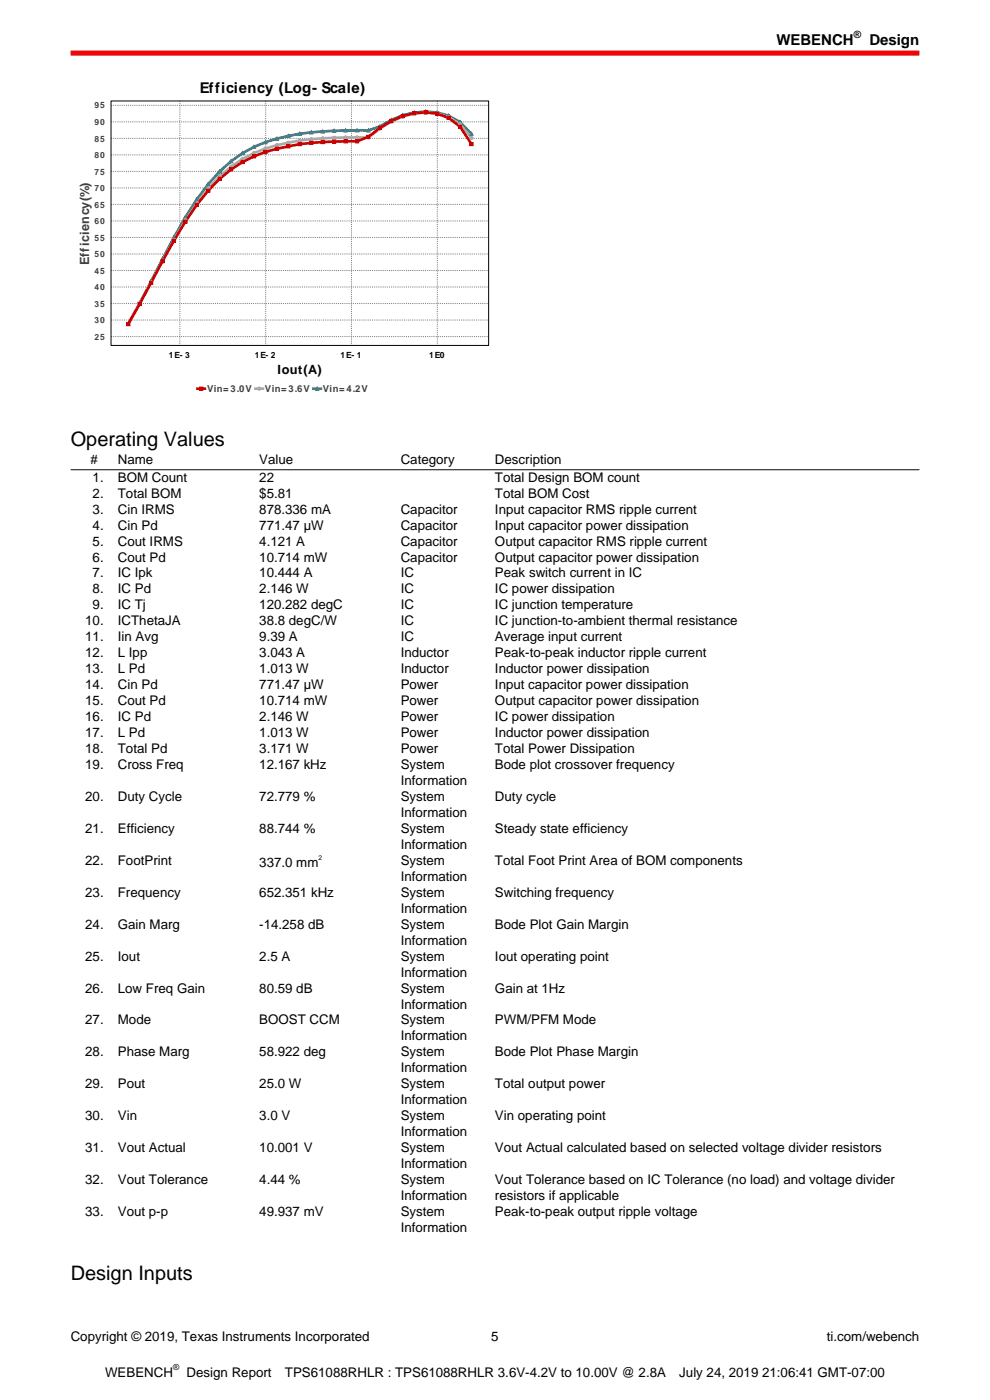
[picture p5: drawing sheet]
<svg xmlns="http://www.w3.org/2000/svg" width="210mm" height="297mm" viewBox="0 0 210 297" stroke-linecap="round" stroke-linejoin="round" font-family="sans-serif">
<path d="M15 11.3h180" fill="none" stroke="#f00" stroke-width="1.1" stroke-linecap="butt"/>
<g fill="#fff">
<path d="M15 16.6h90v67.5h-90z"/>
<path d="M41.5 80.9h37v3.1h-37z"/>
</g>
<path d="M41.9 82.5h1.6" fill="none" stroke="#c00" stroke-width=".56"/>
<path d="M42.3 82.1h.7v.7h-.7z" fill="#c00"/>
<path d="M42.3 82.1h.7v.7h-.7z" fill="none" stroke="#c00" stroke-width=".21"/>
<path d="M54.2 82.5h1.6" fill="none" stroke="#aaa" stroke-width=".56"/>
<circle cx="55" cy="82.5" r=".34" fill="#aaa"/>
<circle cx="55" cy="82.5" r=".34" fill="none" stroke="#aaa" stroke-width=".21"/>
<path d="M66.5 82.5h1.6" fill="none" stroke="#189" stroke-width=".56"/>
<path d="M67.3 82.1l.3 .7h-.7z" fill="#189"/>
<path d="M67.3 82.1l.3 .7h-.7z" fill="none" stroke="#189" stroke-width=".21"/>
<path d="M23.5 21.4h80.1v51.9h-80.1z" fill="#fff"/>
<g fill="none" stroke="#808080" stroke-width=".21" stroke-dasharray=".2 .2" stroke-linecap="butt">
<path d="M23.5 39.9h80.1M23.5 36.4h80.1M23.5 32.9h80.1M23.5 29.4h80.1M23.5 25.9h80.1M23.5 22.3h80.1M38.2 21.4v51.9M56.4 21.4v51.9M74.6 21.4v51.9M92.8 21.4v51.9M23.5 57.4h80.1M23.5 53.9h80.1"/>
<path d="M23.5 50.4h80.1M23.5 46.9h80.1M23.5 43.4h80.1M23.5 71.4h80.1M23.5 67.9h80.1M23.5 64.4h80.1M23.5 60.9h80.1"/>
</g>
<path d="M100 28.4a11.8 11.8 0 0 0-12.1-4.5l-2.5 .5-2.4 1-2.4 1.4-2.4 .9a73.3 73.3 0 0 0-19.5 1.7 26.7 26.7 0 0 0-14.5 9.7 90.8 90.8 0 0 0-9.7 15.9l-7.3 13.7" fill="none" stroke="#189" stroke-width=".56"/>
<path d="M100 29.3l-2.4-3a12.1 12.1 0 0 0-12.2-1.6l-2.4 1.1-2.4 1.5-2.4 1.9a75.1 75.1 0 0 0-19.5 1.6 26.7 26.7 0 0 0-14.5 9.2 83.9 83.9 0 0 0-9.7 15.3l-7.3 13.5" fill="none" stroke="#aaa" stroke-width=".56"/>
<path d="M100 30.6l-2.4-3.7a10.6 10.6 0 0 0-9.7-2.9 20.1 20.1 0 0 0-9.7 5l-2.5 1a61.3 61.3 0 0 0-19.4 2.2 28.2 28.2 0 0 0-14.5 11.3 134.4 134.4 0 0 0-9.8 16.5l-4.8 8.8" fill="none" stroke="#c00" stroke-width=".56"/>
<path d="M27.2 68.4l.3 .7h-.6z" fill="#189"/>
<path d="M27.2 68.4l.3 .7h-.6z" fill="none" stroke="#189" stroke-width=".21"/>
<path d="M29.6 64l.4 .7h-.7z" fill="#189"/>
<path d="M29.6 64l.4 .7h-.7z" fill="none" stroke="#189" stroke-width=".21"/>
<path d="M32 59.4l.4 .6h-.7z" fill="#189"/>
<path d="M32 59.4l.4 .6h-.7z" fill="none" stroke="#189" stroke-width=".21"/>
<path d="M34.5 54.6l.3 .7h-.7z" fill="#189"/>
<path d="M34.5 54.6l.3 .7h-.7z" fill="none" stroke="#189" stroke-width=".21"/>
<path d="M36.9 50l.3 .7h-.6z" fill="#189"/>
<path d="M36.9 50l.3 .7h-.6z" fill="none" stroke="#189" stroke-width=".21"/>
<path d="M39.3 45.8l.4 .6h-.7z" fill="#189"/>
<path d="M39.3 45.8l.4 .6h-.7z" fill="none" stroke="#189" stroke-width=".21"/>
<path d="M41.8 42l.3 .6h-.7z" fill="#189"/>
<path d="M41.8 42l.3 .6h-.7z" fill="none" stroke="#189" stroke-width=".21"/>
<path d="M44.2 38.7l.3 .7h-.7z" fill="#189"/>
<path d="M44.2 38.7l.3 .7h-.7z" fill="none" stroke="#189" stroke-width=".21"/>
<path d="M46.6 36l.3 .7h-.6z" fill="#189"/>
<path d="M46.6 36l.3 .7h-.6z" fill="none" stroke="#189" stroke-width=".21"/>
<path d="M49 33.9l.4 .6h-.7z" fill="#189"/>
<path d="M49 33.9l.4 .6h-.7z" fill="none" stroke="#189" stroke-width=".21"/>
<path d="M51.5 32.2l.3 .6h-.7z" fill="#189"/>
<path d="M51.5 32.2l.3 .6h-.7z" fill="none" stroke="#189" stroke-width=".21"/>
<path d="M53.9 30.8l.3 .7h-.6z" fill="#189"/>
<path d="M53.9 30.8l.3 .7h-.6z" fill="none" stroke="#189" stroke-width=".21"/>
<path d="M56.3 29.8l.4 .7h-.7z" fill="#189"/>
<path d="M56.3 29.8l.4 .7h-.7z" fill="none" stroke="#189" stroke-width=".21"/>
<path d="M58.7 29.1l.4 .6h-.7z" fill="#189"/>
<path d="M58.7 29.1l.4 .6h-.7z" fill="none" stroke="#189" stroke-width=".21"/>
<path d="M61.2 28.5l.3 .7h-.7z" fill="#189"/>
<path d="M61.2 28.5l.3 .7h-.7z" fill="none" stroke="#189" stroke-width=".21"/>
<path d="M63.6 28l.3 .7h-.6z" fill="#189"/>
<path d="M63.6 28l.3 .7h-.6z" fill="none" stroke="#189" stroke-width=".21"/>
<path d="M66 27.7l.4 .7h-.7z" fill="#189"/>
<path d="M66 27.7l.4 .7h-.7z" fill="none" stroke="#189" stroke-width=".21"/>
<path d="M68.5 27.5l.3 .7h-.7z" fill="#189"/>
<path d="M68.5 27.5l.3 .7h-.7z" fill="none" stroke="#189" stroke-width=".21"/>
<path d="M70.9 27.4l.3 .7h-.7z" fill="#189"/>
<path d="M70.9 27.4l.3 .7h-.7z" fill="none" stroke="#189" stroke-width=".21"/>
<path d="M73.3 27.3l.3 .7h-.6z" fill="#189"/>
<path d="M73.3 27.3l.3 .7h-.6z" fill="none" stroke="#189" stroke-width=".21"/>
<path d="M75.7 27.3l.4 .7h-.7z" fill="#189"/>
<path d="M75.7 27.3l.4 .7h-.7z" fill="none" stroke="#189" stroke-width=".21"/>
<path d="M78.2 27.3l.3 .7h-.7z" fill="#189"/>
<path d="M78.2 27.3l.3 .7h-.7z" fill="none" stroke="#189" stroke-width=".21"/>
<path d="M80.6 26.5l.3 .7h-.6z" fill="#189"/>
<path d="M80.6 26.5l.3 .7h-.6z" fill="none" stroke="#189" stroke-width=".21"/>
<path d="M83 25.1l.4 .7h-.7z" fill="#189"/>
<path d="M83 25.1l.4 .7h-.7z" fill="none" stroke="#189" stroke-width=".21"/>
<path d="M85.4 24.1l.4 .7h-.7z" fill="#189"/>
<path d="M85.4 24.1l.4 .7h-.7z" fill="none" stroke="#189" stroke-width=".21"/>
<path d="M87.9 23.5l.3 .7h-.7z" fill="#189"/>
<path d="M87.9 23.5l.3 .7h-.7z" fill="none" stroke="#189" stroke-width=".21"/>
<path d="M90.3 23.3l.3 .7h-.6z" fill="#189"/>
<path d="M90.3 23.3l.3 .7h-.6z" fill="none" stroke="#189" stroke-width=".21"/>
<path d="M92.7 23.5l.4 .7h-.7z" fill="#189"/>
<path d="M92.7 23.5l.4 .7h-.7z" fill="none" stroke="#189" stroke-width=".21"/>
<path d="M95.2 24.2l.3 .7h-.7z" fill="#189"/>
<path d="M95.2 24.2l.3 .7h-.7z" fill="none" stroke="#189" stroke-width=".21"/>
<path d="M97.6 25.6l.3 .6h-.7z" fill="#189"/>
<path d="M97.6 25.6l.3 .6h-.7z" fill="none" stroke="#189" stroke-width=".21"/>
<path d="M100 28.1l.3 .6h-.6z" fill="#189"/>
<path d="M100 28.1l.3 .6h-.6z" fill="none" stroke="#189" stroke-width=".21"/>
<circle cx="27.2" cy="68.8" r=".34" fill="#aaa"/>
<circle cx="27.2" cy="68.8" r=".34" fill="none" stroke="#aaa" stroke-width=".21"/>
<circle cx="29.6" cy="64.5" r=".34" fill="#aaa"/>
<circle cx="29.6" cy="64.5" r=".34" fill="none" stroke="#aaa" stroke-width=".21"/>
<circle cx="32" cy="59.9" r=".34" fill="#aaa"/>
<circle cx="32" cy="59.9" r=".34" fill="none" stroke="#aaa" stroke-width=".21"/>
<circle cx="34.5" cy="55.3" r=".34" fill="#aaa"/>
<circle cx="34.5" cy="55.3" r=".34" fill="none" stroke="#aaa" stroke-width=".21"/>
<circle cx="36.9" cy="50.8" r=".34" fill="#aaa"/>
<circle cx="36.9" cy="50.8" r=".34" fill="none" stroke="#aaa" stroke-width=".21"/>
<circle cx="39.3" cy="46.7" r=".34" fill="#aaa"/>
<circle cx="39.3" cy="46.7" r=".34" fill="none" stroke="#aaa" stroke-width=".21"/>
<circle cx="41.8" cy="43.1" r=".34" fill="#aaa"/>
<circle cx="41.8" cy="43.1" r=".34" fill="none" stroke="#aaa" stroke-width=".21"/>
<circle cx="44.2" cy="40" r=".34" fill="#aaa"/>
<circle cx="44.2" cy="40" r=".34" fill="none" stroke="#aaa" stroke-width=".21"/>
<circle cx="46.6" cy="37.4" r=".34" fill="#aaa"/>
<circle cx="46.6" cy="37.4" r=".34" fill="none" stroke="#aaa" stroke-width=".21"/>
<circle cx="49" cy="35.3" r=".34" fill="#aaa"/>
<circle cx="49" cy="35.3" r=".34" fill="none" stroke="#aaa" stroke-width=".21"/>
<circle cx="51.5" cy="33.7" r=".34" fill="#aaa"/>
<circle cx="51.5" cy="33.7" r=".34" fill="none" stroke="#aaa" stroke-width=".21"/>
<circle cx="53.9" cy="32.5" r=".34" fill="#aaa"/>
<circle cx="53.9" cy="32.5" r=".34" fill="none" stroke="#aaa" stroke-width=".21"/>
<circle cx="56.3" cy="31.5" r=".34" fill="#aaa"/>
<circle cx="56.3" cy="31.5" r=".34" fill="none" stroke="#aaa" stroke-width=".21"/>
<circle cx="58.7" cy="30.8" r=".34" fill="#aaa"/>
<circle cx="58.7" cy="30.8" r=".34" fill="none" stroke="#aaa" stroke-width=".21"/>
<circle cx="61.2" cy="30.3" r=".34" fill="#aaa"/>
<circle cx="61.2" cy="30.3" r=".34" fill="none" stroke="#aaa" stroke-width=".21"/>
<circle cx="63.6" cy="29.8" r=".34" fill="#aaa"/>
<circle cx="63.6" cy="29.8" r=".34" fill="none" stroke="#aaa" stroke-width=".21"/>
<circle cx="66" cy="29.5" r=".34" fill="#aaa"/>
<circle cx="66" cy="29.5" r=".34" fill="none" stroke="#aaa" stroke-width=".21"/>
<circle cx="68.5" cy="29.3" r=".34" fill="#aaa"/>
<circle cx="68.5" cy="29.3" r=".34" fill="none" stroke="#aaa" stroke-width=".21"/>
<circle cx="70.9" cy="29.2" r=".34" fill="#aaa"/>
<circle cx="70.9" cy="29.2" r=".34" fill="none" stroke="#aaa" stroke-width=".21"/>
<circle cx="73.3" cy="29.2" r=".34" fill="#aaa"/>
<circle cx="73.3" cy="29.2" r=".34" fill="none" stroke="#aaa" stroke-width=".21"/>
<circle cx="75.7" cy="29.2" r=".34" fill="#aaa"/>
<circle cx="75.7" cy="29.2" r=".34" fill="none" stroke="#aaa" stroke-width=".21"/>
<circle cx="78.2" cy="29.2" r=".34" fill="#aaa"/>
<circle cx="78.2" cy="29.2" r=".34" fill="none" stroke="#aaa" stroke-width=".21"/>
<circle cx="80.6" cy="27.3" r=".34" fill="#aaa"/>
<circle cx="80.6" cy="27.3" r=".34" fill="none" stroke="#aaa" stroke-width=".21"/>
<circle cx="83" cy="25.8" r=".34" fill="#aaa"/>
<circle cx="83" cy="25.8" r=".34" fill="none" stroke="#aaa" stroke-width=".21"/>
<circle cx="85.4" cy="24.7" r=".34" fill="#aaa"/>
<circle cx="85.4" cy="24.7" r=".34" fill="none" stroke="#aaa" stroke-width=".21"/>
<circle cx="87.9" cy="24.1" r=".34" fill="#aaa"/>
<circle cx="87.9" cy="24.1" r=".34" fill="none" stroke="#aaa" stroke-width=".21"/>
<circle cx="90.3" cy="23.9" r=".34" fill="#aaa"/>
<circle cx="90.3" cy="23.9" r=".34" fill="none" stroke="#aaa" stroke-width=".21"/>
<circle cx="92.7" cy="24" r=".34" fill="#aaa"/>
<circle cx="92.7" cy="24" r=".34" fill="none" stroke="#aaa" stroke-width=".21"/>
<circle cx="95.2" cy="24.8" r=".34" fill="#aaa"/>
<circle cx="95.2" cy="24.8" r=".34" fill="none" stroke="#aaa" stroke-width=".21"/>
<circle cx="97.6" cy="26.3" r=".34" fill="#aaa"/>
<circle cx="97.6" cy="26.3" r=".34" fill="none" stroke="#aaa" stroke-width=".21"/>
<circle cx="100" cy="29.3" r=".34" fill="#aaa"/>
<circle cx="100" cy="29.3" r=".34" fill="none" stroke="#aaa" stroke-width=".21"/>
<path d="M26.9 68.4h.6v.7h-.6z" fill="#c00"/>
<path d="M26.9 68.4h.6v.7h-.6z" fill="none" stroke="#c00" stroke-width=".21"/>
<path d="M29.3 64.1h.7v.7h-.7z" fill="#c00"/>
<path d="M29.3 64.1h.7v.7h-.7z" fill="none" stroke="#c00" stroke-width=".21"/>
<path d="M31.7 59.6h.7v.7h-.7z" fill="#c00"/>
<path d="M31.7 59.6h.7v.7h-.7z" fill="none" stroke="#c00" stroke-width=".21"/>
<path d="M34.1 55.1h.7v.7h-.7z" fill="#c00"/>
<path d="M34.1 55.1h.7v.7h-.7z" fill="none" stroke="#c00" stroke-width=".21"/>
<path d="M36.6 50.7h.6v.7h-.6z" fill="#c00"/>
<path d="M36.6 50.7h.6v.7h-.6z" fill="none" stroke="#c00" stroke-width=".21"/>
<path d="M39 46.7h.7v.6h-.7z" fill="#c00"/>
<path d="M39 46.7h.7v.6h-.7z" fill="none" stroke="#c00" stroke-width=".21"/>
<path d="M41.4 43.1h.7v.7h-.7z" fill="#c00"/>
<path d="M41.4 43.1h.7v.7h-.7z" fill="none" stroke="#c00" stroke-width=".21"/>
<path d="M43.8 40.1h.7v.7h-.7z" fill="#c00"/>
<path d="M43.8 40.1h.7v.7h-.7z" fill="none" stroke="#c00" stroke-width=".21"/>
<path d="M46.3 37.6h.6v.7h-.6z" fill="#c00"/>
<path d="M46.3 37.6h.6v.7h-.6z" fill="none" stroke="#c00" stroke-width=".21"/>
<path d="M48.7 35.6h.7v.7h-.7z" fill="#c00"/>
<path d="M48.7 35.6h.7v.7h-.7z" fill="none" stroke="#c00" stroke-width=".21"/>
<path d="M51.1 34h.7v.7h-.7z" fill="#c00"/>
<path d="M51.1 34h.7v.7h-.7z" fill="none" stroke="#c00" stroke-width=".21"/>
<path d="M53.6 32.8h.6v.7h-.6z" fill="#c00"/>
<path d="M53.6 32.8h.6v.7h-.6z" fill="none" stroke="#c00" stroke-width=".21"/>
<path d="M56 31.9h.7v.7h-.7z" fill="#c00"/>
<path d="M56 31.9h.7v.7h-.7z" fill="none" stroke="#c00" stroke-width=".21"/>
<path d="M58.4 31.2h.7v.7h-.7z" fill="#c00"/>
<path d="M58.4 31.2h.7v.7h-.7z" fill="none" stroke="#c00" stroke-width=".21"/>
<path d="M60.8 30.7h.7v.7h-.7z" fill="#c00"/>
<path d="M60.8 30.7h.7v.7h-.7z" fill="none" stroke="#c00" stroke-width=".21"/>
<path d="M63.3 30.2h.6v.7h-.6z" fill="#c00"/>
<path d="M63.3 30.2h.6v.7h-.6z" fill="none" stroke="#c00" stroke-width=".21"/>
<path d="M65.7 30h.7v.7h-.7z" fill="#c00"/>
<path d="M65.7 30h.7v.7h-.7z" fill="none" stroke="#c00" stroke-width=".21"/>
<path d="M68.1 29.8h.7v.7h-.7z" fill="#c00"/>
<path d="M68.1 29.8h.7v.7h-.7z" fill="none" stroke="#c00" stroke-width=".21"/>
<path d="M70.5 29.7h.7v.7h-.7z" fill="#c00"/>
<path d="M70.5 29.7h.7v.7h-.7z" fill="none" stroke="#c00" stroke-width=".21"/>
<path d="M73 29.6h.6v.7h-.6z" fill="#c00"/>
<path d="M73 29.6h.6v.7h-.6z" fill="none" stroke="#c00" stroke-width=".21"/>
<path d="M75.4 29.6h.7v.7h-.7z" fill="#c00"/>
<path d="M75.4 29.6h.7v.7h-.7z" fill="none" stroke="#c00" stroke-width=".21"/>
<path d="M77.8 28.7h.7v.7h-.7z" fill="#c00"/>
<path d="M77.8 28.7h.7v.7h-.7z" fill="none" stroke="#c00" stroke-width=".21"/>
<path d="M80.3 26.8h.6v.7h-.6z" fill="#c00"/>
<path d="M80.3 26.8h.6v.7h-.6z" fill="none" stroke="#c00" stroke-width=".21"/>
<path d="M82.7 25.3h.7v.7h-.7z" fill="#c00"/>
<path d="M82.7 25.3h.7v.7h-.7z" fill="none" stroke="#c00" stroke-width=".21"/>
<path d="M85.1 24.3h.7v.7h-.7z" fill="#c00"/>
<path d="M85.1 24.3h.7v.7h-.7z" fill="none" stroke="#c00" stroke-width=".21"/>
<path d="M87.5 23.7h.7v.7h-.7z" fill="#c00"/>
<path d="M87.5 23.7h.7v.7h-.7z" fill="none" stroke="#c00" stroke-width=".21"/>
<path d="M90 23.5h.6v.7h-.6z" fill="#c00"/>
<path d="M90 23.5h.6v.7h-.6z" fill="none" stroke="#c00" stroke-width=".21"/>
<path d="M92.4 23.8h.7v.7h-.7z" fill="#c00"/>
<path d="M92.4 23.8h.7v.7h-.7z" fill="none" stroke="#c00" stroke-width=".21"/>
<path d="M94.8 24.7h.7v.6h-.7z" fill="#c00"/>
<path d="M94.8 24.7h.7v.6h-.7z" fill="none" stroke="#c00" stroke-width=".21"/>
<path d="M97.2 26.5h.7v.7h-.7z" fill="#c00"/>
<path d="M97.2 26.5h.7v.7h-.7z" fill="none" stroke="#c00" stroke-width=".21"/>
<path d="M99.7 30.2h.6v.7h-.6z" fill="#c00"/>
<path d="M99.7 30.2h.6v.7h-.6z" fill="none" stroke="#c00" stroke-width=".21"/>
<path d="M23.5 21.4h80.1v51.9h-80.1z" fill="none" stroke="#000" stroke-width=".21"/>
<path d="M15 99.6h180" fill="none" stroke="#444" stroke-width=".26"/>
<g font-size="4.2">
<text x="15" y="94.7">Operating Values</text>
<text x="15" y="271.5">Design Inputs</text>
</g>
<g font-size="3.2">
<text x="164.7" y="9.6">WEBENCH</text>
<text x="184.4" y="9.6">Design</text>
</g>
<text font-size="3.1" x="42.4" y="19.7">Efficiency (Log- Scale)</text>
<g font-size="2.8">
<text x="19.2" y="98.5">#</text>
<text x="25" y="98.5">Name</text>
<text x="55" y="98.5">Value</text>
<text x="85" y="98.5">Category</text>
<text x="105" y="98.5">Description</text>
<text x="19.6" y="102.2">1.</text>
<text x="19.6" y="105.6">2.</text>
<text x="25" y="102.2">BOM Count</text>
<text x="25" y="105.6">Total BOM</text>
<text x="55" y="102.2">22</text>
<text x="55" y="105.6">$5.81</text>
<text x="105" y="102.2">Total Design BOM count</text>
<text x="105" y="105.6">Total BOM Cost</text>
<text x="19.6" y="109">3.</text>
<text x="19.6" y="112.3">4.</text>
<text x="25" y="109">Cin IRMS</text>
<text x="25" y="112.3">Cin Pd</text>
<text x="55" y="109">878.336 mA</text>
<text x="55" y="112.3">771.47 µW</text>
<text x="85" y="109">Capacitor</text>
<text x="85" y="112.3">Capacitor</text>
<text x="105" y="109">Input capacitor RMS ripple current</text>
<text x="105" y="112.3">Input capacitor power dissipation</text>
<text x="19.6" y="115.7">5.</text>
<text x="19.6" y="119.1">6.</text>
<text x="25" y="115.7">Cout IRMS</text>
<text x="25" y="119.1">Cout Pd</text>
<text x="55" y="115.7">4.121 A</text>
<text x="55" y="119.1">10.714 mW</text>
<text x="85" y="115.7">Capacitor</text>
<text x="85" y="119.1">Capacitor</text>
<text x="105" y="115.7">Output capacitor RMS ripple current</text>
<text x="105" y="119.1">Output capacitor power dissipation</text>
<text x="19.6" y="122.5">7.</text>
<text x="19.6" y="125.9">8.</text>
<text x="25" y="122.5">IC Ipk</text>
<text x="25" y="125.9">IC Pd</text>
<text x="55" y="122.5">10.444 A</text>
<text x="55" y="125.9">2.146 W</text>
<text x="85" y="122.5">IC</text>
<text x="85" y="125.9">IC</text>
<text x="105" y="122.5">Peak switch current in IC</text>
<text x="105" y="125.9">IC power dissipation</text>
<text x="19.6" y="129.3">9.</text>
<text x="25" y="129.3">IC Tj</text>
<text x="55" y="129.3">120.282 degC</text>
<text x="85" y="129.3">IC</text>
<text x="105" y="129.3">IC junction temperature</text>
<text x="18.1" y="132.7">10.</text>
<text x="18.1" y="136.1">11.</text>
<text x="25" y="132.7">ICThetaJA</text>
<text x="25" y="136.1">Iin Avg</text>
<text x="55" y="132.7">38.8 degC/W</text>
<text x="55" y="136.1">9.39 A</text>
<text x="85" y="132.7">IC</text>
<text x="85" y="136.1">IC</text>
<text x="105" y="132.7">IC junction-to-ambient thermal resistance</text>
<text x="105" y="136.1">Average input current</text>
<text x="18.1" y="139.4">12.</text>
<text x="18.1" y="142.8">13.</text>
<text x="25" y="139.4">L Ipp</text>
<text x="25" y="142.8">L Pd</text>
<text x="55" y="139.4">3.043 A</text>
<text x="55" y="142.8">1.013 W</text>
<text x="85" y="139.4">Inductor</text>
<text x="85" y="142.8">Inductor</text>
<text x="105" y="139.4">Peak-to-peak inductor ripple current</text>
<text x="105" y="142.8">Inductor power dissipation</text>
<text x="18.1" y="146.2">14.</text>
<text x="18.1" y="149.6">15.</text>
<text x="25" y="146.2">Cin Pd</text>
<text x="25" y="149.6">Cout Pd</text>
<text x="55" y="146.2">771.47 µW</text>
<text x="55" y="149.6">10.714 mW</text>
<text x="85" y="146.2">Power</text>
<text x="85" y="149.6">Power</text>
<text x="105" y="146.2">Input capacitor power dissipation</text>
<text x="105" y="149.6">Output capacitor power dissipation</text>
<text x="18.1" y="153">16.</text>
<text x="25" y="153">IC Pd</text>
<text x="55" y="153">2.146 W</text>
<text x="85" y="153">Power</text>
<text x="105" y="153">IC power dissipation</text>
<text x="18.1" y="156.4">17.</text>
<text x="18.1" y="159.8">18.</text>
<text x="25" y="156.4">L Pd</text>
<text x="25" y="159.8">Total Pd</text>
<text x="55" y="156.4">1.013 W</text>
<text x="55" y="159.8">3.171 W</text>
<text x="85" y="156.4">Power</text>
<text x="85" y="159.8">Power</text>
<text x="105" y="156.4">Inductor power dissipation</text>
<text x="105" y="159.8">Total Power Dissipation</text>
<text x="18.1" y="163.1">19.</text>
<text x="25" y="163.1">Cross Freq</text>
<text x="55" y="163.1">12.167 kHz</text>
<text x="85" y="163.1">System</text>
<text x="85" y="166.5">Information</text>
<text x="105" y="163.1">Bode plot crossover frequency</text>
<text x="18.1" y="169.9">20.</text>
<text x="25" y="169.9">Duty Cycle</text>
<text x="55" y="169.9">72.779 %</text>
<text x="85" y="169.9">System</text>
<text x="85" y="173.3">Information</text>
<text x="105" y="169.9">Duty cycle</text>
<text x="18.1" y="176.7">21.</text>
<text x="25" y="176.7">Efficiency</text>
<text x="55" y="176.7">88.744 %</text>
<text x="85" y="176.7">System</text>
<text x="105" y="176.7">Steady state efficiency</text>
<text x="18.1" y="183.5">22.</text>
<text x="25" y="183.5">FootPrint</text>
<text x="55" y="183.9">337.0 mm</text>
<text x="85" y="180.1">Information</text>
<text x="85" y="183.5">System</text>
<text x="105" y="183.5">Total Foot Print Area of BOM components</text>
<text x="18.1" y="190.2">23.</text>
<text x="25" y="190.2">Frequency</text>
<text x="55" y="190.2">652.351 kHz</text>
<text x="85" y="186.9">Information</text>
<text x="85" y="190.2">System</text>
<text x="105" y="190.2">Switching frequency</text>
<text x="18.1" y="197">24.</text>
<text x="25" y="197">Gain Marg</text>
<text x="55" y="197">-14.258 dB</text>
<text x="85" y="193.6">Information</text>
<text x="85" y="197">System</text>
<text x="105" y="197">Bode Plot Gain Margin</text>
<text x="18.1" y="203.8">25.</text>
<text x="25" y="203.8">Iout</text>
<text x="55" y="203.8">2.5 A</text>
<text x="85" y="200.4">Information</text>
<text x="85" y="203.8">System</text>
<text x="105" y="203.8">Iout operating point</text>
<text x="85" y="207.2">Information</text>
<text x="18.1" y="210.6">26.</text>
<text x="25" y="210.6">Low Freq Gain</text>
<text x="55" y="210.6">80.59 dB</text>
<text x="85" y="210.6">System</text>
<text x="85" y="213.9">Information</text>
<text x="105" y="210.6">Gain at 1Hz</text>
<text x="18.1" y="217.3">27.</text>
<text x="25" y="217.3">Mode</text>
<text x="55" y="217.3">BOOST CCM</text>
<text x="85" y="217.3">System</text>
<text x="85" y="220.7">Information</text>
<text x="105" y="217.3">PWM/PFM Mode</text>
<text x="18.1" y="224.1">28.</text>
<text x="25" y="224.1">Phase Marg</text>
<text x="55" y="224.1">58.922 deg</text>
<text x="85" y="224.1">System</text>
<text x="85" y="227.5">Information</text>
<text x="105" y="224.1">Bode Plot Phase Margin</text>
<text x="18.1" y="230.9">29.</text>
<text x="25" y="230.9">Pout</text>
<text x="55" y="230.9">25.0 W</text>
<text x="85" y="230.9">System</text>
<text x="105" y="230.9">Total output power</text>
<text x="18.1" y="237.7">30.</text>
<text x="25" y="237.7">Vin</text>
<text x="55" y="237.7">3.0 V</text>
<text x="85" y="234.3">Information</text>
<text x="85" y="237.7">System</text>
<text x="105" y="237.7">Vin operating point</text>
<text x="18.1" y="244.4">31.</text>
<text x="25" y="244.4">Vout Actual</text>
<text x="55" y="244.4">10.001 V</text>
<text x="85" y="241">Information</text>
<text x="85" y="244.4">System</text>
<text x="105" y="244.4">Vout Actual calculated based on selected voltage divider resistors</text>
<text x="18.1" y="251.2">32.</text>
<text x="25" y="251.2">Vout Tolerance</text>
<text x="55" y="251.2">4.44 %</text>
<text x="85" y="247.8">Information</text>
<text x="85" y="251.2">System</text>
<text x="105" y="251.2">Vout Tolerance based on IC Tolerance (no load) and voltage divider</text>
<text x="18.1" y="258">33.</text>
<text x="25" y="258">Vout p-p</text>
<text x="55" y="258">49.937 mV</text>
<text x="85" y="254.6">Information</text>
<text x="85" y="258">System</text>
<text x="105" y="254.6">resistors if applicable</text>
<text x="105" y="258">Peak-to-peak output ripple voltage</text>
<text x="85" y="261.4">Information</text>
<text x="15" y="284.4">Copyright © 2019, Texas Instruments Incorporated</text>
<text x="104.2" y="284.4">5</text>
<text x="175.4" y="284.4">ti.com/webench</text>
<text x="22.3" y="292">WEBENCH</text>
<text x="39.6" y="292">Design Report</text>
<text x="60.4" y="292">TPS61088RHLR : TPS61088RHLR 3.6V-4.2V to 10.00V @ 2.8A</text>
<text x="144.1" y="292">July 24, 2019 21:06:41 GMT-07:00</text>
</g>
<text font-size="2.7" fill="#404040" x="18.9" y="56.1" transform="rotate(-90 18.9 56.1)">Efficiency(%)</text>
<text font-size="2.7" x="58.9" y="79.4">Iout(A)</text>
<text font-size="2.1" x="181.1" y="8">®</text>
<g font-size="2" fill="#404040">
<text x="43.9" y="83.2">Vin= 3.0V</text>
<text x="56.2" y="83.2">Vin= 3.6V</text>
<text x="68.5" y="83.2">Vin= 4.2V</text>
</g>
<g font-size="1.8" fill="#404040">
<text x="20" y="23">95</text>
<text x="20" y="26.5">90</text>
<text x="20" y="33.5">80</text>
<text x="20" y="30">85</text>
<text x="20" y="40.5">70</text>
<text x="20" y="37">75</text>
<text x="20" y="47.5">60</text>
<text x="20" y="44">65</text>
<text x="20" y="51">55</text>
<text x="20" y="58.1">45</text>
<text x="20" y="54.5">50</text>
<text x="20" y="65.1">35</text>
<text x="20" y="61.6">40</text>
<text x="20" y="68.6">30</text>
<text x="20" y="72.1">25</text>
</g>
<g font-size="1.8">
<text x="35.8" y="76">1E- 3</text>
<text x="54.1" y="76">1E- 2</text>
<text x="72.3" y="76">1E- 1</text>
<text x="91" y="76">1E0</text>
<text x="36.7" y="290.6">®</text>
</g>
<text font-size="1.4" x="67.5" y="182.5">2</text>
</svg>
